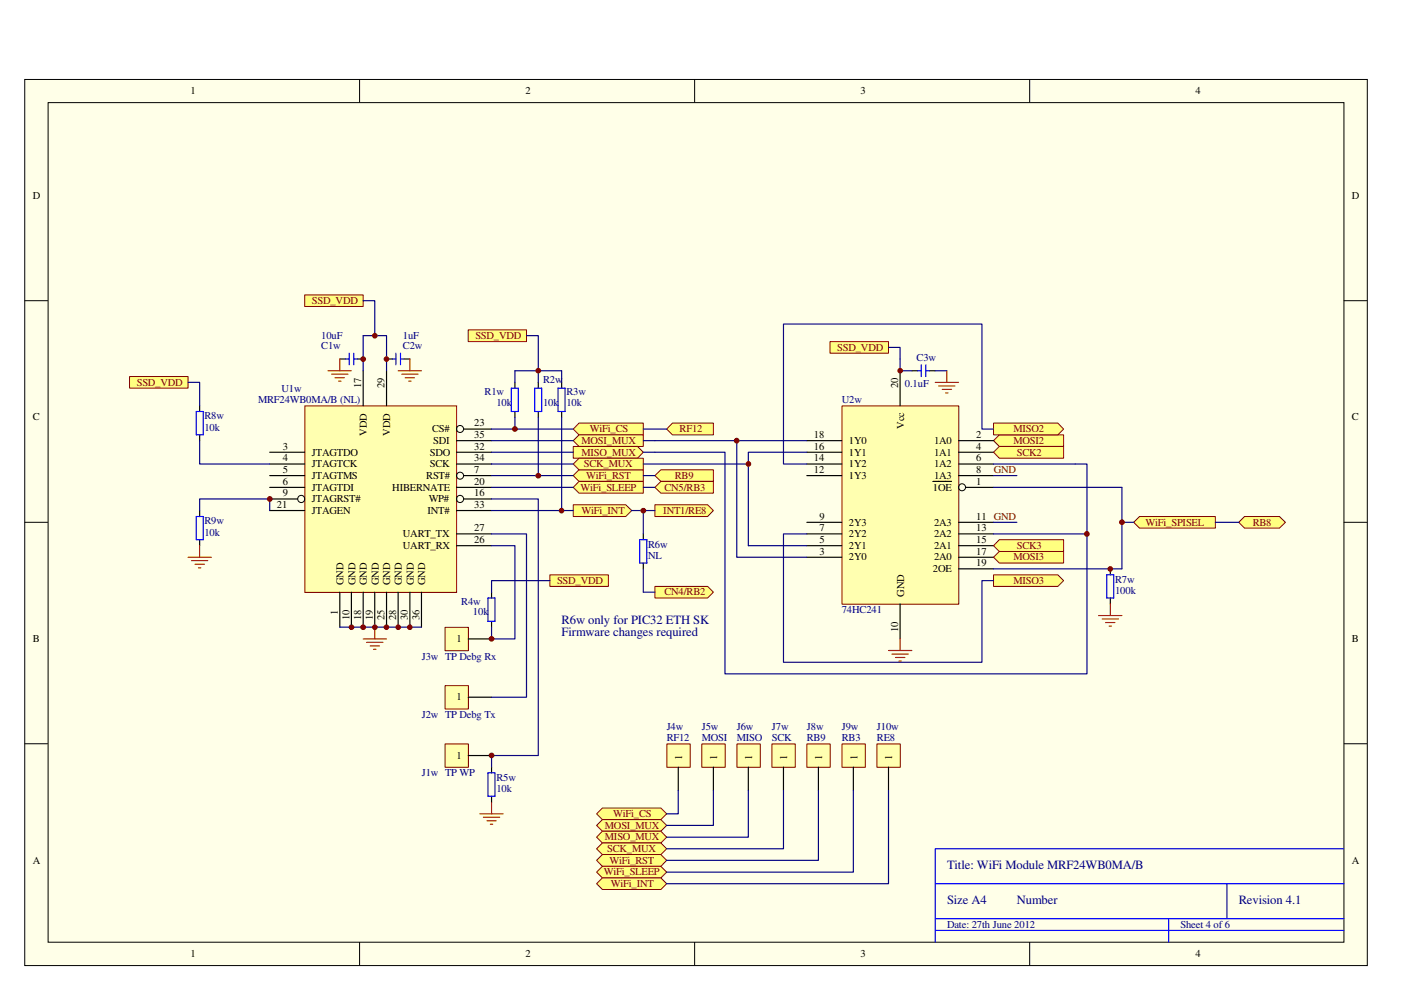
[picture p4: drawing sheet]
<svg xmlns="http://www.w3.org/2000/svg" width="297mm" height="210mm" viewBox="0 0 297 210" stroke-linecap="round" stroke-linejoin="round" font-family="sans-serif">
<path d="M5.2 16.8h284.7v187.9h-284.7z" fill="#ffffe8"/>
<g fill="none" stroke="#000" stroke-width=".21">
<path d="M5.2 16.8h284.7v187.9h-284.7zM76.2 16.8v4.9M147.3 16.8v4.9M218.3 16.8v4.9M10.2 21.8h274.7v178h-274.7zM5.2 63.8h5M284.9 63.8h5M5.2 110.7h5M284.9 110.7h5M5.2 157.7h5M284.9 157.7h5M76.2 199.7v5"/>
<path d="M147.3 199.7v5M218.3 199.7v5"/>
</g>
<path d="M64.7 86.1h32.1v39.5h-32.1z" fill="#ffffb0"/>
<path d="M64.6 86.1h32.2v39.5h-32.2z" fill="none" stroke="#800000" stroke-width=".21"/>
<g fill="none" stroke="#000" stroke-width=".21">
<circle cx="97.5" cy="91" r=".75"/>
<circle cx="63.8" cy="105.8" r=".75"/>
<circle cx="97.5" cy="105.8" r=".76"/>
<circle cx="97.5" cy="100.9" r=".75"/>
</g>
<g fill="none" stroke="#000" stroke-width=".25">
<path d="M72 76.1h1.3M75.8 76.1h1.2M77 78.6v7.4M82 78.6v7.4M82 76.1h1.2M85.6 76.1h1.3M57.2 98.4h7.4M57.2 95.9h7.4M96.8 98.4h7.4M96.8 95.9h7.4M96.8 93.4h7.4M98.3 91h5.9"/>
<path d="M109.2 81.1v1.2M109.2 87.2v1.3M114.1 81.1v1.2M114.1 87.2v1.3M119.1 81.1v1.2M119.1 87.2v1.3M57.2 105.8h5.9M57.2 100.8h7.4M57.2 103.3h7.4M57.2 108.2h7.4M96.8 103.3h7.4M96.8 108.2h7.4"/>
<path d="M96.8 115.7h7.4M96.8 113.2h7.4M98.3 105.8h5.9M98.3 100.8h5.9M72 125.6v7.4M74.5 125.6v7.4M77 125.6v7.4M79.5 125.6v7.4M82 125.6v7.4M84.4 125.6v7.4M86.9 125.6v7.4M89.4 125.6v7.4"/>
<path d="M104.2 125.6v1.2M104.2 131.7v1.3"/>
</g>
<path d="M73.3 76.1h.7M74 74.9v2.4M75 76.1h.8M75 74.9v2.4M83.2 76.1h.7M83.9 74.9v2.4M84.9 76.1h.7M84.9 74.9v2.4M108.4 82.3h1.5v4.9h-1.5zM113.4 82.3h1.4v4.9h-1.4zM118.3 82.3h1.5v4.9h-1.5zM103.5 126.8h1.4v4.9h-1.4z" fill="none" stroke="#00f" stroke-width=".25"/>
<path d="M77 78.6v-7.4h5v7.4M114.1 78.6v2.5M109.2 81.1v-2.5h9.9v2.5M109.2 88.5v2.5M114.1 88.5v12.3M119.1 88.5v19.7M72 133h17.4" fill="none" stroke="#000080" stroke-width=".25"/>
<g fill="none" stroke="#f00" stroke-width=".25">
<path d="M69.5 78.6h5M70.3 79.3h3.5M72 76.1v2.5M84.4 78.6h5M85.2 79.3h3.4M86.9 76.1v2.5M71 80.1h2M71.8 80.8h.5M85.9 80.1h2M86.7 80.8h.5M77 135.5h5M77.7 136.2h3.5"/>
<path d="M78.5 136.9h2M79.2 137.7h.5M79.5 133v2.5"/>
</g>
<path d="M122.8 89.7h13.6v2.5h-13.6l-1.3-1.2z" fill-rule="evenodd" fill="#ffff80"/>
<path d="M122.8 89.7h13.6v2.5h-13.6l-1.3-1.2z" fill="none" stroke="#800000" stroke-width=".21"/>
<path d="M210.6 93.4l1.3-1.2h13.6v2.5h-13.6z" fill-rule="evenodd" fill="#ffff80"/>
<path d="M210.6 93.4l1.3-1.2h13.6v2.5h-13.6z" fill="none" stroke="#800000" stroke-width=".21"/>
<path d="M121.5 100.8l1.3-1.2h13.6v2.5h-13.6z" fill-rule="evenodd" fill="#ffff80"/>
<path d="M121.5 100.8l1.3-1.2h13.6v2.5h-13.6z" fill="none" stroke="#800000" stroke-width=".21"/>
<path d="M122.8 102.1h13.6v2.5h-13.6l-1.3-1.3z" fill-rule="evenodd" fill="#ffff80"/>
<path d="M122.8 102.1h13.6v2.5h-13.6l-1.3-1.3z" fill="none" stroke="#800000" stroke-width=".21"/>
<path d="M121.5 107h11.2l1.2 1.2-1.2 1.3h-11.2z" fill-rule="evenodd" fill="#ffff80"/>
<path d="M121.5 107h11.2l1.2 1.2-1.2 1.3h-11.2z" fill="none" stroke="#800000" stroke-width=".21"/>
<path d="M94.4 157.8h4.9v4.9h-4.9z" fill="#ffffb0"/>
<path d="M94.4 157.7h4.9v5h-4.9z" fill="none" stroke="#800000" stroke-width=".21"/>
<path d="M99.3 160.2h4.9" fill="none" stroke="#000" stroke-width=".25"/>
<path d="M101.7 172.6h5M102.5 173.3h3.5M103.2 174h2M104 174.8h.5M104.2 170.1v2.5" fill="none" stroke="#f00" stroke-width=".25"/>
<path d="M178.6 86.1h24.7v42h-24.7z" fill="#ffffb0"/>
<path d="M178.5 86.1h24.8v42h-24.8z" fill="none" stroke="#800000" stroke-width=".21"/>
<g fill="none" stroke="#000" stroke-width=".25">
<path d="M190.8 78.6v7.4M171.1 93.4h7.4M171.1 95.9h7.4M171.1 98.4h7.4M203.2 93.4h7.4M203.2 95.9h7.4M203.2 98.4h7.4M171.1 100.8h7.4M171.1 110.7h7.4M171.1 113.2h7.4M171.1 115.7h7.4M171.1 118.2h7.4"/>
<path d="M197.8 102.1h4M203.2 100.8h7.4M203.2 110.7h7.4M203.2 113.2h7.4M203.2 115.7h7.4M203.2 118.2h7.4M204.7 103.3h5.9M190.8 128.1v7.4M203.2 120.6h7.4"/>
</g>
<circle cx="204" cy="103.3" r=".75" fill="none" stroke="#000" stroke-width=".21"/>
<path d="M210.6 118.2l1.3-1.3h13.6v2.5h-13.6z" fill-rule="evenodd" fill="#ffff80"/>
<path d="M210.6 118.2l1.3-1.3h13.6v2.5h-13.6z" fill="none" stroke="#800000" stroke-width=".21"/>
<path d="M210.6 95.9l1.3-1.2h13.6v2.5h-13.6z" fill-rule="evenodd" fill="#ffff80"/>
<path d="M210.6 95.9l1.3-1.2h13.6v2.5h-13.6z" fill="none" stroke="#800000" stroke-width=".21"/>
<path d="M211.9 114.4h13.6v2.5h-13.6l-1.3-1.2z" fill-rule="evenodd" fill="#ffff80"/>
<path d="M211.9 114.4h13.6v2.5h-13.6l-1.3-1.2z" fill="none" stroke="#800000" stroke-width=".21"/>
<path d="M210.6 89.7h13.7l1.2 1.3-1.2 1.2h-13.7z" fill-rule="evenodd" fill="#ffff80"/>
<path d="M210.6 89.7h13.7l1.2 1.3-1.2 1.2h-13.7z" fill="none" stroke="#800000" stroke-width=".21"/>
<path d="M210.6 121.9h13.7l1.2 1.2-1.2 1.2h-13.7z" fill-rule="evenodd" fill="#ffff80"/>
<path d="M210.6 121.9h13.7l1.2 1.2-1.2 1.2h-13.7z" fill="none" stroke="#800000" stroke-width=".21"/>
<path d="M200.7 78.6v2.5M198.3 81.1h4.9M199 81.8h3.5M199.8 82.5h2M200.5 83.3h.5M188.4 137.9h4.9M189.1 138.7h3.5M189.9 139.4h1.9M190.8 135.5v2.4M190.6 140.2h.5" fill="none" stroke="#f00" stroke-width=".25"/>
<path d="M193.3 78.6h1.3M197 78.6h1.3" fill="none" stroke="#000" stroke-width=".25"/>
<path d="M194.6 78.6h.7M195.3 77.3v2.5M196.3 78.6h.7M196.3 77.3v2.5" fill="none" stroke="#00f" stroke-width=".25"/>
<path d="M190.8 76.1v2.5h2.5M198.3 78.6h2.4M210.6 98.4h17.4M210.6 113.2h19.9" fill="none" stroke="#11037f" stroke-width=".25"/>
<path d="M241.6 109.5h16.1v2.5h-16.1l-1.2-1.3z" fill-rule="evenodd" fill="#ffff80"/>
<path d="M241.6 109.5h16.1v2.5h-16.1l-1.2-1.3z" fill="none" stroke="#800000" stroke-width=".21"/>
<circle cx="81.9" cy="76.1" r=".49" fill="#800000"/>
<circle cx="81.9" cy="76.1" r=".49" fill="none" stroke="#800000" stroke-width=".21"/>
<path d="M94.4 145.4h4.9v4.9h-4.9z" fill="#ffffb0"/>
<path d="M94.4 145.4h4.9v4.9h-4.9z" fill="none" stroke="#800000" stroke-width=".21"/>
<path d="M99.3 147.8h4.9" fill="none" stroke="#000" stroke-width=".25"/>
<path d="M94.4 133.1h4.9v4.9h-4.9z" fill="#ffffb0"/>
<path d="M94.4 133h4.9v5h-4.9z" fill="none" stroke="#800000" stroke-width=".21"/>
<path d="M99.3 135.5h4.9M104.2 162.6v1.3M104.2 168.8v1.3" fill="none" stroke="#000" stroke-width=".25"/>
<path d="M104.2 115.7h5v19.8h-5M104.2 113.2h7.4v34.6h-7.4M104.2 105.8h9.9v54.4h-9.9v2.4" fill="none" stroke="#11037f" stroke-width=".25"/>
<path d="M103.5 163.9h1.4v4.9h-1.4z" fill="none" stroke="#00f" stroke-width=".25"/>
<circle cx="104.2" cy="160.2" r=".5" fill="#800000"/>
<circle cx="104.2" cy="160.2" r=".5" fill="none" stroke="#800000" stroke-width=".21"/>
<circle cx="77" cy="76.1" r=".5" fill="#800000"/>
<circle cx="77" cy="76.1" r=".5" fill="none" stroke="#800000" stroke-width=".21"/>
<path d="M104.2 133v2.5" fill="none" stroke="#11037f" stroke-width=".25"/>
<circle cx="104.2" cy="135.4" r=".5" fill="#800000"/>
<circle cx="104.2" cy="135.4" r=".5" fill="none" stroke="#800000" stroke-width=".21"/>
<path d="M210.6 91h-2.4v-22.3h-42.1v29.7h5M171.1 113.2h-5v27.2h42.1v-17.3h2.4M210.6 100.8h5" fill="none" stroke="#11037f" stroke-width=".25"/>
<path d="M64.6 62.5h12.4v2.5h-12.4z" fill-rule="evenodd" fill="#ffff80"/>
<path d="M64.6 62.5h12.4v2.5h-12.4z" fill="none" stroke="#800000" stroke-width=".21"/>
<path d="M77 63.8h2.5v7.4" fill="none" stroke="#000080" stroke-width=".25"/>
<circle cx="79.5" cy="71.2" r=".49" fill="#800000"/>
<circle cx="79.5" cy="71.2" r=".49" fill="none" stroke="#800000" stroke-width=".21"/>
<path d="M99.3 69.9h12.3v2.5h-12.3z" fill-rule="evenodd" fill="#ffff80"/>
<path d="M99.3 69.9h12.3v2.5h-12.3z" fill="none" stroke="#800000" stroke-width=".21"/>
<path d="M111.6 71.2h2.5v7.4" fill="none" stroke="#000080" stroke-width=".25"/>
<circle cx="114.1" cy="78.6" r=".5" fill="#800000"/>
<circle cx="114.1" cy="78.6" r=".5" fill="none" stroke="#800000" stroke-width=".21"/>
<path d="M116.6 121.9h12.4v2.4h-12.4z" fill-rule="evenodd" fill="#ffff80"/>
<path d="M116.6 121.9h12.4v2.4h-12.4z" fill="none" stroke="#800000" stroke-width=".21"/>
<path d="M116.6 123.1h-12.4v2.5" fill="none" stroke="#000080" stroke-width=".25"/>
<path d="M176 72.4h12.4v2.5h-12.4z" fill-rule="evenodd" fill="#ffff80"/>
<path d="M176 72.4h12.4v2.5h-12.4z" fill="none" stroke="#800000" stroke-width=".21"/>
<path d="M188.4 73.7h2.4v2.4" fill="none" stroke="#000080" stroke-width=".25"/>
<path d="M142.6 89.7h8.7v2.5h-8.7l-1.3-1.2z" fill-rule="evenodd" fill="#ffff80"/>
<path d="M142.6 89.7h8.7v2.5h-8.7l-1.3-1.2z" fill="none" stroke="#800000" stroke-width=".21"/>
<path d="M136.4 91h4.9" fill="none" stroke="#000080" stroke-width=".25"/>
<path d="M122.8 92.2h13.6v2.5h-13.6l-1.3-1.3z" fill-rule="evenodd" fill="#ffff80"/>
<path d="M122.8 92.2h13.6v2.5h-13.6l-1.3-1.3z" fill="none" stroke="#800000" stroke-width=".21"/>
<path d="M138.8 93.4h32.3" fill="none" stroke="#000080" stroke-width=".25"/>
<path d="M121.5 94.7h13.7l1.2 1.2-1.2 1.3h-13.7z" fill-rule="evenodd" fill="#ffff80"/>
<path d="M121.5 94.7h13.7l1.2 1.2-1.2 1.3h-13.7z" fill="none" stroke="#800000" stroke-width=".21"/>
<path d="M121.5 98.4l1.3-1.2h13.6v2.4h-13.6z" fill-rule="evenodd" fill="#ffff80"/>
<path d="M121.5 98.4l1.3-1.2h13.6v2.4h-13.6z" fill="none" stroke="#800000" stroke-width=".21"/>
<path d="M104.2 108.2h14.9" fill="none" stroke="#000080" stroke-width=".25"/>
<path d="M138.8 100.8l1.3-1.2h11.2v2.5h-11.2z" fill-rule="evenodd" fill="#ffff80"/>
<path d="M138.8 100.8l1.3-1.2h11.2v2.5h-11.2z" fill="none" stroke="#800000" stroke-width=".21"/>
<path d="M104.2 100.8h17.3" fill="none" stroke="#000080" stroke-width=".25"/>
<circle cx="114.1" cy="100.9" r=".5" fill="#800000"/>
<circle cx="114.1" cy="100.9" r=".5" fill="none" stroke="#800000" stroke-width=".21"/>
<path d="M104.2 103.3h17.3" fill="none" stroke="#000080" stroke-width=".25"/>
<path d="M138.8 103.3l1.3-1.2h11.2v2.5h-11.2z" fill-rule="evenodd" fill="#ffff80"/>
<path d="M138.8 103.3l1.3-1.2h11.2v2.5h-11.2z" fill="none" stroke="#800000" stroke-width=".21"/>
<path d="M119.1 108.2h2.4" fill="none" stroke="#000080" stroke-width=".25"/>
<circle cx="119.1" cy="108.3" r=".49" fill="#800000"/>
<circle cx="119.1" cy="108.3" r=".49" fill="none" stroke="#800000" stroke-width=".21"/>
<path d="M156.2 93.4v24.8h14.9M171.1 95.9h-12.4v19.8h12.4" fill="none" stroke="#000080" stroke-width=".25"/>
<circle cx="156.2" cy="93.4" r=".49" fill="#800000"/>
<circle cx="156.2" cy="93.4" r=".49" fill="none" stroke="#800000" stroke-width=".21"/>
<path d="M138.8 95.9h14.9v47h76.8v-44.5h-2.5" fill="none" stroke="#000080" stroke-width=".25"/>
<circle cx="230.4" cy="113.2" r=".5" fill="#800000"/>
<circle cx="230.4" cy="113.2" r=".5" fill="none" stroke="#800000" stroke-width=".21"/>
<path d="M104.2 98.4h17.3M136.4 98.4h22.3M136.4 100.8h2.4M136.4 103.3h2.4" fill="none" stroke="#000080" stroke-width=".25"/>
<circle cx="158.7" cy="98.4" r=".49" fill="#800000"/>
<circle cx="158.7" cy="98.4" r=".49" fill="none" stroke="#800000" stroke-width=".21"/>
<path d="M138.8 107h11.2l1.3 1.2-1.3 1.3h-11.2z" fill-rule="evenodd" fill="#ffff80"/>
<path d="M138.8 107h11.2l1.3 1.2-1.3 1.3h-11.2z" fill="none" stroke="#800000" stroke-width=".21"/>
<path d="M104.2 95.9h17.3M104.2 93.4h17.3M104.2 91h17.3M136.4 95.9h2.4M136.4 93.4h2.4" fill="none" stroke="#000080" stroke-width=".25"/>
<circle cx="109.2" cy="91" r=".5" fill="#800000"/>
<circle cx="109.2" cy="91" r=".5" fill="none" stroke="#800000" stroke-width=".21"/>
<path d="M210.6 110.7h5M210.6 103.3h27.3M210.6 120.6h27.3" fill="none" stroke="#000080" stroke-width=".25"/>
<path d="M235.4 120.6v1.3M235.4 126.8v1.3" fill="none" stroke="#000" stroke-width=".25"/>
<path d="M234.6 121.9h1.5v4.9h-1.5z" fill="none" stroke="#00f" stroke-width=".25"/>
<path d="M136.4 108.2h2.4M237.9 103.3v17.3M237.9 110.7h2.5" fill="none" stroke="#11037f" stroke-width=".25"/>
<path d="M232.9 130.5h5M233.7 131.2h3.4M234.4 132h2M235.2 132.8h.5M235.4 128.1v2.4" fill="none" stroke="#f00" stroke-width=".25"/>
<circle cx="237.9" cy="110.7" r=".49" fill="#800000"/>
<circle cx="237.9" cy="110.7" r=".49" fill="none" stroke="#800000" stroke-width=".21"/>
<path d="M138.8 124.3h11.2l1.3 1.3-1.3 1.2h-11.2z" fill-rule="evenodd" fill="#ffff80"/>
<path d="M138.8 124.3h11.2l1.3 1.3-1.3 1.2h-11.2z" fill="none" stroke="#800000" stroke-width=".21"/>
<path d="M136.4 113.2v1.2M136.4 119.4v1.2" fill="none" stroke="#000" stroke-width=".25"/>
<path d="M135.6 114.4h1.6v5h-1.6z" fill="none" stroke="#00f" stroke-width=".25"/>
<path d="M133.9 108.2h2.5v5" fill="none" stroke="#11037f" stroke-width=".25"/>
<circle cx="136.4" cy="108.3" r=".49" fill="#800000"/>
<circle cx="136.4" cy="108.3" r=".49" fill="none" stroke="#800000" stroke-width=".21"/>
<path d="M136.4 120.6v5h2.4" fill="none" stroke="#11037f" stroke-width=".25"/>
<path d="M42.3 86v1.2M42.3 92.2v1.2M42.3 108.2v1.3M42.3 114.4v1.3" fill="none" stroke="#000" stroke-width=".25"/>
<path d="M41.6 87.2h1.5v5h-1.5zM41.6 109.5h1.5v4.9h-1.5z" fill="none" stroke="#00f" stroke-width=".25"/>
<path d="M27.5 79.8h12.4v2.5h-12.4z" fill-rule="evenodd" fill="#ffff80"/>
<path d="M27.5 79.8h12.4v2.5h-12.4z" fill="none" stroke="#800000" stroke-width=".21"/>
<path d="M39.9 81.1h2.4v4.9M42.3 93.4v5h14.9M42.3 108.2v-2.4h14.9v2.4" fill="none" stroke="#000080" stroke-width=".25"/>
<path d="M39.9 118.2h4.9M40.6 118.9h3.5M41.4 119.6h1.9M42.3 115.7v2.5M42.1 120.4h.5" fill="none" stroke="#f00" stroke-width=".25"/>
<path d="M141.4 157.8h4.9v4.9h-4.9z" fill="#ffffb0"/>
<path d="M141.4 157.7h4.9v5h-4.9z" fill="none" stroke="#800000" stroke-width=".21"/>
<path d="M143.8 162.6v5" fill="none" stroke="#000" stroke-width=".25"/>
<path d="M126.5 172.6l1.2-1.3h12.4l1.2 1.3-1.2 1.2h-12.4z" fill-rule="evenodd" fill="#ffff80"/>
<path d="M126.5 172.6l1.2-1.3h12.4l1.2 1.3-1.2 1.2h-12.4z" fill="none" stroke="#800000" stroke-width=".21"/>
<path d="M143.8 167.6v5h-2.5" fill="none" stroke="#000080" stroke-width=".25"/>
<path d="M148.8 157.8h5v4.9h-5z" fill="#ffffb0"/>
<path d="M148.8 157.7h5v5h-5z" fill="none" stroke="#800000" stroke-width=".21"/>
<path d="M151.3 162.6v5" fill="none" stroke="#000" stroke-width=".25"/>
<path d="M156.3 157.8h4.9v4.9h-4.9z" fill="#ffffb0"/>
<path d="M156.2 157.7h5v5h-5z" fill="none" stroke="#800000" stroke-width=".21"/>
<path d="M158.7 162.6v5" fill="none" stroke="#000" stroke-width=".25"/>
<path d="M163.7 157.8h4.9v4.9h-4.9z" fill="#ffffb0"/>
<path d="M163.7 157.7h4.9v5h-4.9z" fill="none" stroke="#800000" stroke-width=".21"/>
<path d="M166.1 162.6v5" fill="none" stroke="#000" stroke-width=".25"/>
<path d="M126.5 175l1.2-1.2h12.4l1.2 1.2-1.2 1.2h-12.4z" fill-rule="evenodd" fill="#ffff80"/>
<path d="M126.5 175l1.2-1.2h12.4l1.2 1.2-1.2 1.2h-12.4z" fill="none" stroke="#800000" stroke-width=".21"/>
<path d="M127.7 176.2h12.4l1.2 1.3-1.2 1.2h-12.4l-1.2-1.2z" fill-rule="evenodd" fill="#ffff80"/>
<path d="M127.7 176.2h12.4l1.2 1.3-1.2 1.2h-12.4l-1.2-1.2z" fill="none" stroke="#800000" stroke-width=".21"/>
<path d="M126.5 180l1.2-1.3h12.4l1.2 1.3-1.2 1.2h-12.4z" fill-rule="evenodd" fill="#ffff80"/>
<path d="M126.5 180l1.2-1.3h12.4l1.2 1.3-1.2 1.2h-12.4z" fill="none" stroke="#800000" stroke-width=".21"/>
<path d="M151.3 167.6v7.4h-10M158.7 167.6v9.9h-17.4M166.1 167.6v12.4h-24.8" fill="none" stroke="#000080" stroke-width=".25"/>
<path d="M171.1 157.8h4.9v4.9h-4.9z" fill="#ffffb0"/>
<path d="M171.1 157.7h4.9v5h-4.9z" fill="none" stroke="#800000" stroke-width=".21"/>
<path d="M173.5 162.6v5" fill="none" stroke="#000" stroke-width=".25"/>
<path d="M178.6 157.8h4.9v4.9h-4.9z" fill="#ffffb0"/>
<path d="M178.5 157.7h5v5h-5z" fill="none" stroke="#800000" stroke-width=".21"/>
<path d="M180.9 162.6v5" fill="none" stroke="#000" stroke-width=".25"/>
<path d="M186 157.8h4.9v4.9h-4.9z" fill="#ffffb0"/>
<path d="M185.9 157.7h5v5h-5z" fill="none" stroke="#800000" stroke-width=".21"/>
<path d="M188.4 162.6v5" fill="none" stroke="#000" stroke-width=".25"/>
<path d="M126.5 182.4l1.2-1.2h12.4l1.2 1.2-1.2 1.3h-12.4z" fill-rule="evenodd" fill="#ffff80"/>
<path d="M126.5 182.4l1.2-1.2h12.4l1.2 1.2-1.2 1.3h-12.4z" fill="none" stroke="#800000" stroke-width=".21"/>
<path d="M126.5 184.9l1.2-1.2h12.4l1.2 1.2-1.2 1.2h-12.4z" fill-rule="evenodd" fill="#ffff80"/>
<path d="M126.5 184.9l1.2-1.2h12.4l1.2 1.2-1.2 1.2h-12.4z" fill="none" stroke="#800000" stroke-width=".21"/>
<path d="M126.5 187.4l1.2-1.3h12.4l1.2 1.3-1.2 1.2h-12.4z" fill-rule="evenodd" fill="#ffff80"/>
<path d="M126.5 187.4l1.2-1.3h12.4l1.2 1.3-1.2 1.2h-12.4z" fill="none" stroke="#800000" stroke-width=".21"/>
<path d="M173.5 167.6v14.8h-32.2M180.9 167.6v17.3h-39.6M188.4 167.6v19.8h-47.1" fill="none" stroke="#000080" stroke-width=".25"/>
<path d="M262.6 110.7l1.3-1.2h7.4l1.2 1.2-1.2 1.3h-7.4z" fill-rule="evenodd" fill="#ffff80"/>
<path d="M262.6 110.7l1.3-1.2h7.4l1.2 1.2-1.2 1.3h-7.4z" fill="none" stroke="#800000" stroke-width=".21"/>
<path d="M257.7 110.7h4.9" fill="none" stroke="#000080" stroke-width=".25"/>
<path d="M284.9 180h-86.6v19.7M198.3 187.4h86.6M198.3 194.8h86.6M198.3 197.3h86.6M247.8 194.8v4.9M260.1 187.4v7.4" fill="none" stroke="#00f" stroke-width=".25"/>
<circle cx="190.9" cy="78.6" r=".49" fill="#800000"/>
<circle cx="190.9" cy="78.6" r=".49" fill="none" stroke="#800000" stroke-width=".21"/>
<circle cx="235.4" cy="120.6" r=".49" fill="#800000"/>
<circle cx="235.4" cy="120.6" r=".49" fill="none" stroke="#800000" stroke-width=".21"/>
<circle cx="57.2" cy="105.8" r=".5" fill="#800000"/>
<circle cx="57.2" cy="105.8" r=".5" fill="none" stroke="#800000" stroke-width=".21"/>
<circle cx="74.5" cy="133" r=".49" fill="#800000"/>
<circle cx="74.5" cy="133" r=".49" fill="none" stroke="#800000" stroke-width=".21"/>
<circle cx="77" cy="133" r=".5" fill="#800000"/>
<circle cx="77" cy="133" r=".5" fill="none" stroke="#800000" stroke-width=".21"/>
<circle cx="79.5" cy="133" r=".49" fill="#800000"/>
<circle cx="79.5" cy="133" r=".49" fill="none" stroke="#800000" stroke-width=".21"/>
<circle cx="81.9" cy="133" r=".49" fill="#800000"/>
<circle cx="81.9" cy="133" r=".49" fill="none" stroke="#800000" stroke-width=".21"/>
<circle cx="84.4" cy="133" r=".49" fill="#800000"/>
<circle cx="84.4" cy="133" r=".49" fill="none" stroke="#800000" stroke-width=".21"/>
<circle cx="86.9" cy="133" r=".49" fill="#800000"/>
<circle cx="86.9" cy="133" r=".49" fill="none" stroke="#800000" stroke-width=".21"/>
<g font-size="2.7" fill="#000080">
<text x="119.1" y="132.4">R6w only for PIC32 ETH SK</text>
<text x="119.1" y="134.8">Firmware changes required</text>
<text x="200.8" y="184.3">Title: WiFi Module MRF24WB0MA/B</text>
<text x="200.8" y="191.7">Size A4</text>
<text x="215.6" y="191.7">Number</text>
<text x="262.6" y="191.7">Revision 4.1</text>
</g>
<g font-size="2.2">
<text x="40.4" y="19.9">1</text>
<text x="111.4" y="19.9">2</text>
<text x="182.5" y="19.9">3</text>
<text x="253.5" y="19.9">4</text>
<text x="7" y="42.2">D</text>
<text x="286.6" y="42.2">D</text>
<text x="76.6" y="82.3" transform="rotate(-90 76.6 82.3)">17</text>
<text x="81.5" y="82.3" transform="rotate(-90 81.5 82.3)">29</text>
<text x="190.4" y="82.3" transform="rotate(-90 190.4 82.3)">20</text>
<text x="7" y="89.2">C</text>
<text x="286.6" y="89.2">C</text>
<text x="59.9" y="95.3">3</text>
<text x="77.8" y="92.5" transform="rotate(-90 77.8 92.5)">VDD</text>
<text x="82.8" y="92.5" transform="rotate(-90 82.8 92.5)">VDD</text>
<text x="91.6" y="91.7">CS#</text>
<text x="91.9" y="94.1">SDI</text>
<text x="100.5" y="90.4">23</text>
<text x="100.5" y="95.3">32</text>
<text x="100.5" y="92.9">35</text>
<text x="172.5" y="92.9">18</text>
<text x="172.5" y="95.3">16</text>
<text x="180" y="94.1">1Y0</text>
<text x="191.7" y="91" transform="rotate(-90 191.7 91)">Vcc</text>
<text x="198" y="94.1">1A0</text>
<text x="207" y="92.9">2</text>
<text x="207" y="95.3">4</text>
<text x="59.9" y="100.3">5</text>
<text x="59.9" y="97.8">4</text>
<text x="66.1" y="101.5">JTAGTMS</text>
<text x="66.1" y="99.1">JTAGTCK</text>
<text x="66.1" y="96.6">JTAGTDO</text>
<text x="90.4" y="101.5">RST#</text>
<text x="91.1" y="96.6">SDO</text>
<text x="91.1" y="99.1">SCK</text>
<text x="100.5" y="100.3">7</text>
<text x="100.5" y="97.8">34</text>
<text x="172.5" y="97.8">14</text>
<text x="172.5" y="100.3">12</text>
<text x="180" y="96.6">1Y1</text>
<text x="180" y="99.1">1Y2</text>
<text x="180" y="101.5">1Y3</text>
<text x="198" y="96.6">1A1</text>
<text x="198" y="99.1">1A2</text>
<text x="198" y="101.5">1A3</text>
<text x="207" y="97.8">6</text>
<text x="207" y="100.3">8</text>
<text x="58.7" y="107.7">21</text>
<text x="59.9" y="105.2">9</text>
<text x="59.9" y="102.8">6</text>
<text x="66.1" y="106.5">JTAGRST#</text>
<text x="66.1" y="104">JTAGTDI</text>
<text x="83.2" y="104">HIBERNATE</text>
<text x="90.9" y="106.5">WP#</text>
<text x="100.5" y="105.2">16</text>
<text x="100.5" y="107.7">33</text>
<text x="100.5" y="102.8">20</text>
<text x="197.8" y="104">1OE</text>
<text x="207" y="102.8">1</text>
<text x="66.1" y="109">JTAGEN</text>
<text x="85.4" y="113.9">UART_TX</text>
<text x="90.6" y="109">INT#</text>
<text x="100.5" y="112.6">27</text>
<text x="173.8" y="110.2">9</text>
<text x="173.8" y="112.6">7</text>
<text x="180" y="111.4">2Y3</text>
<text x="180" y="113.9">2Y2</text>
<text x="198" y="111.4">2A3</text>
<text x="198" y="113.9">2A2</text>
<text x="207" y="110.2">11 GND</text>
<text x="207" y="112.6">13</text>
<text x="85.4" y="116.4">UART_RX</text>
<text x="100.5" y="115.1">26</text>
<text x="173.8" y="115.1">5</text>
<text x="173.8" y="117.6">3</text>
<text x="180" y="116.4">2Y1</text>
<text x="180" y="118.8">2Y0</text>
<text x="198" y="116.4">2A1</text>
<text x="198" y="118.8">2A0</text>
<text x="207" y="115.1">15</text>
<text x="207" y="117.6">17</text>
<text x="72.9" y="124.1" transform="rotate(-90 72.9 124.1)">GND</text>
<text x="75.3" y="124.1" transform="rotate(-90 75.3 124.1)">GND</text>
<text x="77.8" y="124.1" transform="rotate(-90 77.8 124.1)">GND</text>
<text x="80.3" y="124.1" transform="rotate(-90 80.3 124.1)">GND</text>
<text x="82.8" y="124.1" transform="rotate(-90 82.8 124.1)">GND</text>
<text x="85.2" y="124.1" transform="rotate(-90 85.2 124.1)">GND</text>
<text x="87.7" y="124.1" transform="rotate(-90 87.7 124.1)">GND</text>
<text x="90.2" y="124.1" transform="rotate(-90 90.2 124.1)">GND</text>
<text x="197.8" y="121.3">2OE</text>
<text x="207" y="120.1">19</text>
<text x="71.6" y="130.3" transform="rotate(-90 71.6 130.3)">1</text>
<text x="74.1" y="131.5" transform="rotate(-90 74.1 131.5)">10</text>
<text x="76.6" y="131.5" transform="rotate(-90 76.6 131.5)">18</text>
<text x="79" y="131.5" transform="rotate(-90 79 131.5)">19</text>
<text x="81.5" y="131.5" transform="rotate(-90 81.5 131.5)">25</text>
<text x="84" y="131.5" transform="rotate(-90 84 131.5)">28</text>
<text x="86.5" y="131.5" transform="rotate(-90 86.5 131.5)">30</text>
<text x="88.9" y="131.5" transform="rotate(-90 88.9 131.5)">36</text>
<text x="191.7" y="126.6" transform="rotate(-90 191.7 126.6)">GND</text>
<text x="7" y="136.1">B</text>
<text x="96.8" y="136.1">1</text>
<text x="190.4" y="134" transform="rotate(-90 190.4 134)">10</text>
<text x="286.6" y="136.1">B</text>
<text x="96.8" y="148.5">1</text>
<text x="96.8" y="160.9">1</text>
<text x="144.6" y="161.2" transform="rotate(-90 144.6 161.2)">1</text>
<text x="152.1" y="161.2" transform="rotate(-90 152.1 161.2)">1</text>
<text x="159.5" y="161.2" transform="rotate(-90 159.5 161.2)">1</text>
<text x="166.9" y="161.2" transform="rotate(-90 166.9 161.2)">1</text>
<text x="174.3" y="161.2" transform="rotate(-90 174.3 161.2)">1</text>
<text x="181.8" y="161.2" transform="rotate(-90 181.8 161.2)">1</text>
<text x="189.2" y="161.2" transform="rotate(-90 189.2 161.2)">1</text>
<text x="7" y="183.1">A</text>
<text x="286.6" y="183.1">A</text>
<text x="40.4" y="202.9">1</text>
<text x="111.4" y="202.9">2</text>
<text x="182.5" y="202.9">3</text>
<text x="253.5" y="202.9">4</text>
</g>
<g font-size="2.2" fill="#800000">
<text x="66.1" y="64.5">SSD_VDD</text>
<text x="100.8" y="71.9">SSD_VDD</text>
<text x="177.5" y="74.3">SSD_VDD</text>
<text x="29" y="81.7">SSD_VDD</text>
<text x="123.3" y="94.1">MOSI_MUX</text>
<text x="125" y="91.7">WiFi_CS</text>
<text x="144.1" y="91.7">RF12</text>
<text x="214.9" y="94.1">MOSI2</text>
<text x="214.9" y="91.7">MISO2</text>
<text x="123.3" y="96.6">MISO_MUX</text>
<text x="123.8" y="99.1">SCK_MUX</text>
<text x="124.3" y="101.5">WiFi_RST</text>
<text x="143.1" y="101.5">RB9</text>
<text x="210.7" y="100.3">GND</text>
<text x="215.6" y="96.6">SCK2</text>
<text x="123.1" y="104">WiFi_SLEEP</text>
<text x="140.9" y="104">CN5/RB3</text>
<text x="123.3" y="109">WiFi_INT</text>
<text x="140.6" y="109">INT1/RE8</text>
<text x="242.9" y="111.4">WiFi_SPISEL</text>
<text x="265.6" y="111.4">RB8</text>
<text x="214.9" y="118.8">MOSI3</text>
<text x="215.6" y="116.4">SCK3</text>
<text x="118.1" y="123.8">SSD_VDD</text>
<text x="214.9" y="123.8">MISO3</text>
<text x="140.9" y="126.2">CN4/RB2</text>
<text x="130" y="173.2">WiFi_CS</text>
<text x="128.3" y="175.7">MOSI_MUX</text>
<text x="128.3" y="178.2">MISO_MUX</text>
<text x="128" y="185.6">WiFi_SLEEP</text>
<text x="128.7" y="180.6">SCK_MUX</text>
<text x="129.2" y="183.1">WiFi_RST</text>
<text x="129.5" y="188">WiFi_INT</text>
</g>
<g font-size="2.2" fill="#000080">
<text x="68.1" y="71.9">10uF</text>
<text x="85.4" y="71.9">1uF</text>
<text x="68.1" y="74.1">C1w</text>
<text x="85.4" y="74.1">C2w</text>
<text x="194.3" y="76.6">C3w</text>
<text x="59.7" y="83">U1w</text>
<text x="102.7" y="83.7">R1w</text>
<text x="115.1" y="81.3">R2w</text>
<text x="120.1" y="83.7">R3w</text>
<text x="191.9" y="82">0.1uF</text>
<text x="43.3" y="88.9">R8w</text>
<text x="54.7" y="85.5">MRF24WB0MA/B (NL)</text>
<text x="105.2" y="86">10k</text>
<text x="115.1" y="86">10k</text>
<text x="120.1" y="86">10k</text>
<text x="178.5" y="85.5">U2w</text>
<text x="43.3" y="91.4">10k</text>
<text x="43.3" y="111.2">R9w</text>
<text x="43.3" y="113.7">10k</text>
<text x="137.4" y="116.1">R6w</text>
<text x="137.4" y="118.6">NL</text>
<text x="236.4" y="123.5">R7w</text>
<text x="97.8" y="128.2">R4w</text>
<text x="100.3" y="130.5">10k</text>
<text x="178.5" y="130">74HC241</text>
<text x="236.4" y="126">100k</text>
<text x="89.4" y="139.9">J3w TP Debg Rx</text>
<text x="89.4" y="152.2">J2w TP Debg Tx</text>
<text x="141.3" y="154.7">J4w</text>
<text x="148.8" y="154.7">J5w</text>
<text x="156.2" y="154.7">J6w</text>
<text x="163.7" y="154.7">J7w</text>
<text x="171.1" y="154.7">J8w</text>
<text x="178.5" y="154.7">J9w</text>
<text x="185.9" y="154.7">J10w</text>
<text x="141.3" y="157.1">RF12</text>
<text x="148.8" y="157.1">MOSI</text>
<text x="156.2" y="157.1">MISO</text>
<text x="163.7" y="157.1">SCK</text>
<text x="171.1" y="157.1">RB9</text>
<text x="178.5" y="157.1">RB3</text>
<text x="185.9" y="157.1">RE8</text>
<text x="89.4" y="164.6">J1w TP WP</text>
<text x="105.2" y="165.6">R5w</text>
<text x="105.2" y="168">10k</text>
<text x="200.8" y="196.7">Date: 27th June 2012</text>
<text x="250.3" y="196.7">Sheet 4 of 6</text>
</g>
</svg>
